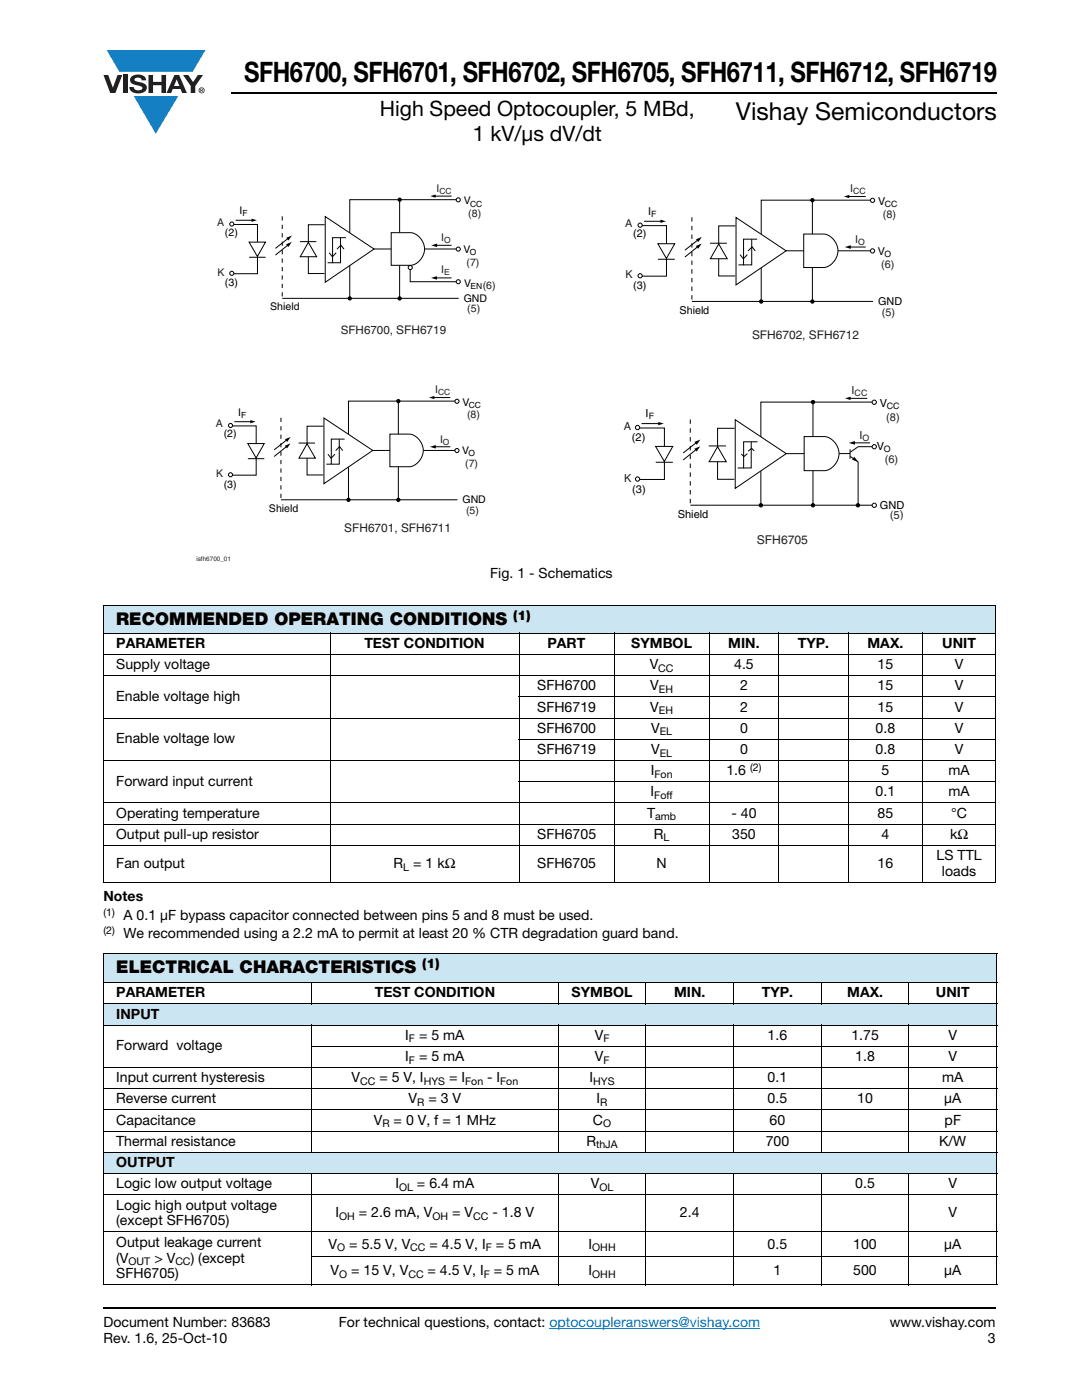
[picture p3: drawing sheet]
<svg xmlns="http://www.w3.org/2000/svg" width="216mm" height="279mm" viewBox="0 0 216 279" stroke-linecap="round" stroke-linejoin="round" font-family="sans-serif">
<g fill="#147fc3">
<path d="M21.3 10h19.7l-2.6 4.3h-1.1h-13.5z"/>
<path d="M26.7 19.2h8.9l-4.5 7.5z"/>
</g>
<g fill="#231f20">
<path d="M20.6 15h1l.9 2.5 1-2.5h.9l-1.4 3.6h-1z"/>
<path d="M24.6 15h.9v3.6h-.9z"/>
<path d="M26.3 15.3a2.1 2.1 0 0 1 2.8 .3l.1 .4h-.9a.79 .79 0 0 0-.7-.5 .79 .79 0 0 0-.8 .4l.3 .3 1 .2a1.08 1.08 0 0 1 1.2 1 1.08 1.08 0 0 1-1.1 1.2 1.73 1.73 0 0 1-2.4-1.2h.9a.96 .96 0 0 0 .8 .6 .96 .96 0 0 0 .9-.4 1.31 1.31 0 0 0-1.2-.6 1.03 1.03 0 0 1-1.1-.6 1.03 1.03 0 0 1 .2-1.1z"/>
<path d="M29.6 15h.9v1.3h1.7v-1.3h.9v3.6h-.9v-1.6h-1.7v1.6h-.9z"/>
<path d="M36.5 15h1.1l.9 1.4 1-1.4h1l-1.5 2.2v1.4h-.9v-1.4z"/>
<path d="M35.3 15.9l.5 1.3h-1.1zM34.8 15l-1.6 3.6h1l.3-.8h1.5l.3 .8h1l-1.6-3.6z"/>
<path d="M39.8 18a.46 .46 0 0 1 .9 0 .46 .46 0 0 1-.9 0zM39.6 18a.6 .6 0 0 0 1.2 0 .6 .6 0 0 0-1.2 0z"/>
<path d="M40.1 17.8h.2v.2h-.2zM40 17.7v.7h.1v-.3l.4 .3-.2-.3 .2-.2-.1-.2z"/>
</g>
<path d="M109.6 265.1h42.1" fill="none" stroke="#007ec4" stroke-width=".2"/>
<path d="M46.1 18.6h152.8M20.6 261h178" fill="none" stroke="#000" stroke-width=".36"/>
<path d="M20.6 120.9h178v5.5h-178z" fill="#cce5f3"/>
<g fill="#fff">
<path d="M20.6 126.4h45.3v4.2h-45.3z"/>
<path d="M65.9 126.4h37.7v4.2h-37.7z"/>
<path d="M103.6 126.4h19v4.2h-19z"/>
<path d="M122.6 126.4h18.9v4.2h-18.9z"/>
<path d="M141.5 126.4h13.9v4.2h-13.9z"/>
<path d="M155.4 126.4h13.8v4.2h-13.8z"/>
<path d="M169.2 126.4h14.9v4.2h-14.9z"/>
<path d="M184.1 126.4h14.5v4.2h-14.5z"/>
</g>
<g fill="none" stroke="#000" stroke-width=".2">
<path d="M20.6 120.9h178.1M20.6 126.4h178.1M20.6 130.6h178.1M20.6 134.8h178.1M20.6 120.9v55.1M65.9 126.3v49.9M103.5 139.1h95.2M103.6 126.3v49.9M122.6 126.3v49.9M141.5 126.3v49.9M155.4 126.3v49.9M169.2 126.3v49.9"/>
<path d="M184.1 126.3v49.9M198.6 120.9v55.1M20.6 143.3h178.1M20.6 151.8h178.1M103.5 147.5h95.2M103.5 156h95.2M20.6 160.2h178.1M20.6 164.5h178.1M20.6 168.7h178.1M20.6 176.1h178.1"/>
</g>
<path d="M39.2 36.4h141.3v75.8h-141.3z" fill="#fff"/>
<path d="M79.7 39.9v19.6M91.5 39.9h-21.7v19.6h21.7M64.8 44.9h-3.3v9.7h3.2M74.5 49.7h17" fill="none" stroke="#000" stroke-width=".2"/>
<path d="M64.9 43.2l9.7 6.5-9.7 6.6z" fill="#fff"/>
<path d="M64.9 43.2l9.7 6.5-9.7 6.6z" fill="none" stroke="#000" stroke-width=".2"/>
<path d="M61.5 48.4l1.7 2.8h-3.3z" fill="#fff"/>
<path d="M61.5 48.4l1.7 2.8h-3.3z" fill="none" stroke="#000" stroke-width=".2"/>
<path d="M78.1 46.4h2.4a3.7 3.7 0 0 1 3.1 .8 3.4 3.4 0 0 1 .7 4.1 3.4 3.4 0 0 1-3.8 1.6h-2.4z" fill="#fff"/>
<g fill="none" stroke="#000" stroke-width=".2">
<path d="M86.7 39.1h3.4M46.4 44.8h5v9.8h-5M47 44h3.4M49.7 51.3h3.3M57.7 47.4l-2.7 2.2M57.7 48.7l-2.7 2.2M59.8 48.2h3.3M67.9 47.4v5h-1.5M69 47.4h-2.6v5h-1M78.1 46.4h2.4a3.7 3.7 0 0 1 3.1 .8 3.4 3.4 0 0 1 .7 4.1 3.4 3.4 0 0 1-3.8 1.6h-2.4zM81.8 53.3v2.9h9.6M86.7 55.5h3.4"/>
<path d="M86.7 49h3.4"/>
</g>
<path d="M85.9 39.1l1-.3v.7zM50.2 43.6l1.1 .4-1.1 .3zM57.1 48.8l1.1-.5-.7 1zM57.1 47.5l1.2-.5-.8 1zM86 55.5l1.2-.4v.7zM86 49l1.2-.4v.7z" fill="#000"/>
<path d="M56.3 43.2v16.3" fill="none" stroke="#000" stroke-width=".2" stroke-dasharray=".8 .8" stroke-linecap="butt"/>
<circle cx="81.9" cy="53.4" r=".41" fill="#fff"/>
<circle cx="81.9" cy="53.4" r=".41" fill="none" stroke="#000" stroke-width=".2"/>
<circle cx="91.4" cy="56.2" r=".41" fill="#fff"/>
<circle cx="91.4" cy="56.2" r=".41" fill="none" stroke="#000" stroke-width=".2"/>
<circle cx="91.4" cy="49.7" r=".41" fill="#fff"/>
<circle cx="91.4" cy="49.7" r=".41" fill="none" stroke="#000" stroke-width=".2"/>
<circle cx="91.4" cy="39.9" r=".41" fill="#fff"/>
<g fill="none" stroke="#000" stroke-width=".2">
<path d="M56.3 59.5h13.5"/>
<circle cx="79.7" cy="39.9" r=".32"/>
<circle cx="91.4" cy="39.9" r=".41"/>
<circle cx="69.8" cy="59.6" r=".32"/>
</g>
<g fill="#000">
<circle cx="79.7" cy="39.9" r=".32"/>
<circle cx="69.8" cy="59.6" r=".32"/>
<circle cx="79.7" cy="59.6" r=".32"/>
</g>
<circle cx="79.7" cy="59.6" r=".32" fill="none" stroke="#000" stroke-width=".21"/>
<circle cx="46.3" cy="44.7" r=".41" fill="#fff"/>
<circle cx="46.3" cy="44.7" r=".41" fill="none" stroke="#000" stroke-width=".2"/>
<circle cx="46.3" cy="54.5" r=".41" fill="#fff"/>
<circle cx="46.3" cy="54.5" r=".41" fill="none" stroke="#000" stroke-width=".2"/>
<path d="M49.7 48.3h3.3l-1.6 2.9z" fill="#fff"/>
<path d="M162.1 39.9v20.3M174.2 39.9h-22.3v20.3h22.3M49.7 48.3h3.3l-1.6 2.9zM65.7 50.4l.6 .9 .8-.9M67.2 49.7l.8-.8 .6 .8M146.8 45.1h-3.4v10h3.3M156.7 50.1h17.5" fill="none" stroke="#000" stroke-width=".2"/>
<path d="M146.9 43.4l10 6.7-10 6.8z" fill="#fff"/>
<path d="M146.9 43.4l10 6.7-10 6.8z" fill="none" stroke="#000" stroke-width=".2"/>
<path d="M143.4 48.7l1.7 2.9h-3.4z" fill="#fff"/>
<path d="M143.4 48.7l1.7 2.9h-3.4z" fill="none" stroke="#000" stroke-width=".2"/>
<path d="M160.4 46.7h2.5a3.8 3.8 0 0 1 3.1 .8 3.4 3.4 0 0 1 .9 3.8 3.4 3.4 0 0 1-3.3 2.1h-3.2z" fill="#fff"/>
<path d="M169.3 39.2h3.4M127.9 45h5.1v10.1h-5.1M128.5 44.2h3.5M131.3 51.7h3.3M139.4 47.7l-2.7 2.2M139.5 49l-2.8 2.3M141.7 48.5h3.3M150 47.7v5.2h-1.6M151.1 47.7h-2.7v5.2h-1.1M160.4 46.7h2.5a3.8 3.8 0 0 1 3.1 .8 3.4 3.4 0 0 1 .9 3.8 3.4 3.4 0 0 1-3.3 2.1h-3.2zM169.3 49.3h3.4" fill="none" stroke="#000" stroke-width=".2"/>
<path d="M168.4 39.2l1.1-.3v.6zM131.8 43.8l1.1 .4-1.1 .3zM138.8 49.1l1.2-.5-.7 1zM138.9 47.8l1.2-.5-.8 1zM168.6 49.3l1.2-.4v.8z" fill="#000"/>
<path d="M138.1 43.4v16.8" fill="none" stroke="#000" stroke-width=".2" stroke-dasharray=".9 .9" stroke-linecap="butt"/>
<circle cx="174.1" cy="50.1" r=".42" fill="#fff"/>
<circle cx="174.1" cy="50.1" r=".42" fill="none" stroke="#000" stroke-width=".2"/>
<circle cx="174.1" cy="40" r=".42" fill="#fff"/>
<g fill="none" stroke="#000" stroke-width=".2">
<path d="M138.1 60.2h13.8"/>
<circle cx="162.1" cy="40" r=".33"/>
<circle cx="174.1" cy="40" r=".42"/>
<circle cx="151.9" cy="60.2" r=".33"/>
<circle cx="162.1" cy="60.2" r=".33"/>
</g>
<g fill="#000">
<circle cx="162.1" cy="40" r=".33"/>
<circle cx="151.9" cy="60.2" r=".33"/>
<circle cx="162.1" cy="60.2" r=".33"/>
</g>
<circle cx="127.7" cy="44.9" r=".42" fill="#fff"/>
<circle cx="127.7" cy="44.9" r=".42" fill="none" stroke="#000" stroke-width=".2"/>
<circle cx="127.7" cy="55" r=".42" fill="#fff"/>
<circle cx="127.7" cy="55" r=".42" fill="none" stroke="#000" stroke-width=".2"/>
<path d="M131.3 48.6h3.3l-1.6 3z" fill="#fff"/>
<path d="M131.3 48.6h3.3l-1.6 3zM147.7 50.8l.6 .8 .8-.8M149.3 50.1l.8-.8 .6 .8M146.6 85.5h-3.4v10.2h3.3M162.2 80.2v20.6M169.6 90.5h-12.9M174.5 80.2h-22.7v20.6h22.7" fill="none" stroke="#000" stroke-width=".2"/>
<path d="M146.7 83.8l10.2 6.7-10.2 7z" fill="#fff"/>
<path d="M146.7 83.8l10.2 6.7-10.2 7z" fill="none" stroke="#000" stroke-width=".2"/>
<path d="M143.2 89.1l1.7 3h-3.4z" fill="#fff"/>
<path d="M143.2 89.1l1.7 3h-3.4z" fill="none" stroke="#000" stroke-width=".2"/>
<path d="M160.5 87.1h2.7a3.5 3.5 0 0 1 4.2 3.4 3.5 3.5 0 0 1-4.2 3.4h-2.7z" fill="#fff"/>
<path d="M169.5 79.5h3.6M127.4 85.4h5.2v10.3h-5.2M128 84.5h3.5M130.8 92.3h3.5M139.2 88.2l-2.9 2.2M139.2 89.5l-2.9 2.3M141.4 89h3.4M149.9 88.2v5.2h-1.5M151.2 88.2h-2.8v5.2h-1.2M160.5 87.1h2.7a3.5 3.5 0 0 1 4.2 3.4 3.5 3.5 0 0 1-4.2 3.4h-2.7zM170.1 88.4h3.5" fill="none" stroke="#000" stroke-width=".2"/>
<path d="M168.6 79.5l1.1-.3v.6zM131.3 84.2l1.2 .3-1.2 .4zM138.5 89.6l1.2-.5-.7 1zM138.6 88.2l1.2-.5-.8 1.1zM170.5 91.1l.7 1.1-1.2-.5zM169.4 88.4l1.2-.4v.8z" fill="#000"/>
<path d="M137.7 83.7v17.1" fill="none" stroke="#000" stroke-width=".2" stroke-dasharray=".9 .9" stroke-linecap="butt"/>
<circle cx="174.4" cy="80.3" r=".43" fill="#fff"/>
<circle cx="174.4" cy="80.3" r=".43" fill="none" stroke="#000" stroke-width=".2"/>
<circle cx="174.4" cy="100.8" r=".43" fill="#fff"/>
<g fill="none" stroke="#000" stroke-width=".2">
<path d="M137.7 100.8h14.1"/>
<circle cx="162.2" cy="80.2" r=".34"/>
<circle cx="151.8" cy="100.8" r=".34"/>
<circle cx="162.2" cy="100.8" r=".34"/>
<circle cx="171.2" cy="100.8" r=".34"/>
<circle cx="174.4" cy="100.8" r=".43"/>
</g>
<g fill="#000">
<circle cx="162.2" cy="80.2" r=".34"/>
<circle cx="151.8" cy="100.8" r=".34"/>
<circle cx="162.2" cy="100.8" r=".34"/>
<circle cx="171.2" cy="100.8" r=".34"/>
</g>
<circle cx="127.2" cy="85.3" r=".43" fill="#fff"/>
<circle cx="127.2" cy="85.3" r=".43" fill="none" stroke="#000" stroke-width=".2"/>
<circle cx="127.2" cy="95.6" r=".43" fill="#fff"/>
<g fill="none" stroke="#000" stroke-width=".2">
<path d="M169.6 89.7v1.9M169.7 91.1l1.5 1.1v8.6M174.1 89.1h-2.8l-1.6 1.1"/>
<circle cx="127.2" cy="95.6" r=".43"/>
</g>
<circle cx="174.4" cy="89.2" r=".43" fill="#fff"/>
<g fill="none" stroke="#000" stroke-width=".2">
<path d="M149.1 90.5l-.7 .6-.5-.5"/>
<circle cx="174.4" cy="89.2" r=".43"/>
</g>
<path d="M130.8 89.1h3.4l-1.6 3z" fill="#fff"/>
<path d="M64.5 85.1h-3.2v9.7h3.2M74.2 89.9h17.1M79.5 80.1v19.6M91.3 80.1h-21.8v19.6h21.8M130.8 89.1h3.4l-1.6 3zM150.5 90l-.5-.5-.7 .6" fill="none" stroke="#000" stroke-width=".2"/>
<path d="M64.6 83.4l9.8 6.5-9.8 6.6z" fill="#fff"/>
<path d="M64.6 83.4l9.8 6.5-9.8 6.6z" fill="none" stroke="#000" stroke-width=".2"/>
<path d="M61.3 88.6l1.6 2.8h-3.2z" fill="#fff"/>
<path d="M61.3 88.6l1.6 2.8h-3.2z" fill="none" stroke="#000" stroke-width=".2"/>
<path d="M77.8 86.6h2.4a3.7 3.7 0 0 1 3.1 .8 3.4 3.4 0 0 1 .7 4.1 3.4 3.4 0 0 1-3.8 1.6h-2.4z" fill="#fff"/>
<path d="M86.5 79.3h3.4M46.2 85h4.9v9.8h-4.9M46.8 84.2h3.3M49.5 91.5h3.2M57.4 87.6l-2.7 2.2M57.5 88.9l-2.8 2.2M59.6 88.4h3.3M67.7 87.6v5h-1.6M68.8 87.6h-2.7v5h-1M77.8 86.6h2.4a3.7 3.7 0 0 1 3.1 .8 3.4 3.4 0 0 1 .7 4.1 3.4 3.4 0 0 1-3.8 1.6h-2.4zM86.5 89.2h3.4" fill="none" stroke="#000" stroke-width=".2"/>
<path d="M85.6 79.3l1.1-.3v.7zM49.9 83.8l1.1 .4-1.1 .3zM56.8 89l1.2-.5-.7 1zM56.9 87.7l1.1-.5-.7 1zM85.8 89.2l1.2-.4v.7z" fill="#000"/>
<path d="M56.1 83.4v16.3" fill="none" stroke="#000" stroke-width=".2" stroke-dasharray=".8 .8" stroke-linecap="butt"/>
<circle cx="91.2" cy="89.9" r=".41" fill="#fff"/>
<circle cx="91.2" cy="89.9" r=".41" fill="none" stroke="#000" stroke-width=".2"/>
<circle cx="91.2" cy="80.1" r=".41" fill="#fff"/>
<g fill="none" stroke="#000" stroke-width=".2">
<path d="M56.1 99.7h13.4"/>
<circle cx="69.5" cy="99.8" r=".32"/>
<circle cx="79.5" cy="99.8" r=".32"/>
<circle cx="79.5" cy="80.1" r=".32"/>
<circle cx="91.2" cy="80.1" r=".41"/>
</g>
<g fill="#000">
<circle cx="69.5" cy="99.8" r=".32"/>
<circle cx="79.5" cy="99.8" r=".32"/>
<circle cx="79.5" cy="80.1" r=".32"/>
</g>
<circle cx="46" cy="84.9" r=".41" fill="#fff"/>
<circle cx="46" cy="84.9" r=".41" fill="none" stroke="#000" stroke-width=".2"/>
<circle cx="46" cy="94.7" r=".41" fill="#fff"/>
<circle cx="46" cy="94.7" r=".41" fill="none" stroke="#000" stroke-width=".2"/>
<path d="M49.4 88.5h3.3l-1.6 2.9z" fill="#fff"/>
<path d="M49.4 88.5h3.3l-1.6 2.9zM65.4 90.6l.7 .9 .7-.9M67 89.9l.8-.8 .6 .8" fill="none" stroke="#000" stroke-width=".2"/>
<path d="M20.6 190.2h178.3v5.9h-178.3z" fill="#cce5f3"/>
<g fill="#fff">
<path d="M20.6 196.1h41.6v4.2h-41.6z"/>
<path d="M62.2 196.1h49.2v4.2h-49.2z"/>
<path d="M111.4 196.1h17.5v4.2h-17.5z"/>
<path d="M128.9 196.1h17.5v4.2h-17.5z"/>
<path d="M146.4 196.1h17.5v4.2h-17.5z"/>
<path d="M163.9 196.1h17.5v4.2h-17.5z"/>
<path d="M181.4 196.1h17.5v4.2h-17.5z"/>
</g>
<g fill="#cce5f3">
<path d="M20.6 200.3h178.3v4.3h-178.3z"/>
<path d="M20.6 230h178.3v4.2h-178.3z"/>
</g>
<g fill="none" stroke="#000" stroke-width=".2">
<path d="M20.6 190.2h178.4M20.6 196.1h178.4M20.6 190.3v66M62.2 196v4.4M111.4 196v4.4M128.9 196v4.4M146.4 196v4.4M163.9 196v4.4M181.4 196v4.4M198.9 190.3v66M20.6 200.3h178.4M20.6 204.6h178.4"/>
<path d="M20.6 213h178.4M20.6 217.3h178.4M62.1 208.8h136.9M62.2 204.5v25.6M111.4 204.5v25.6M128.9 204.5v25.6M146.4 204.5v25.6M163.9 204.5v25.6M181.4 204.5v25.6M20.6 221.5h178.4M20.6 225.7h178.4M20.6 230h178.4"/>
<path d="M20.6 234.2h178.4M20.6 238.4h178.4M62.2 234.1v22.4M111.4 234.1v22.4M128.9 234.1v22.4M146.4 234.1v22.4M163.9 234.1v22.4M181.4 234.1v22.4M20.6 245.9h178.4M20.6 256.4h178.4M62.1 250.8h136.9"/>
</g>
<text font-size="5.6" x="48.7" y="16.4">SFH6700, SFH6701, SFH6702, SFH6705, SFH6711, SFH6712, SFH6719</text>
<text font-size="4.9" x="146.9" y="24">Vishay Semiconductors</text>
<g font-size="4.2">
<text x="75.8" y="23.1">High Speed Optocoupler, 5 MBd,</text>
<text x="94.4" y="28.1">1 kV/μs dV/dt</text>
</g>
<g font-size="3.5">
<text x="23.2" y="124.8">RECOMMENDED OPERATING CONDITIONS</text>
<text x="23.2" y="194.2">ELECTRICAL CHARACTERISTICS</text>
</g>
<g font-size="2.8">
<text x="97.8" y="115.3">Fig. 1 - Schematics</text>
<text x="23.2" y="129.3">PARAMETER</text>
<text x="72.7" y="129.3">TEST CONDITION</text>
<text x="109.3" y="129.3">PART</text>
<text x="126" y="129.3">SYMBOL</text>
<text x="145.3" y="129.3">MIN.</text>
<text x="159.2" y="129.3">TYP.</text>
<text x="173.1" y="129.3">MAX.</text>
<text x="188" y="129.3">UNIT</text>
<text x="23.2" y="133.5">Supply voltage</text>
<text x="107.2" y="137.8">SFH6700</text>
<text x="129.7" y="133.5">V</text>
<text x="129.8" y="137.8">V</text>
<text x="146.5" y="133.5">4.5</text>
<text x="147.7" y="137.8">2</text>
<text x="175.1" y="133.5">15</text>
<text x="175.1" y="137.8">15</text>
<text x="190.5" y="133.5">V</text>
<text x="190.5" y="137.8">V</text>
<text x="23.2" y="139.9">Enable voltage high</text>
<text x="107.2" y="142">SFH6719</text>
<text x="129.8" y="142">V</text>
<text x="147.7" y="142">2</text>
<text x="175.1" y="142">15</text>
<text x="190.5" y="142">V</text>
<text x="23.2" y="148.4">Enable voltage low</text>
<text x="107.2" y="146.2">SFH6700</text>
<text x="129.9" y="146.2">V</text>
<text x="147.7" y="146.2">0</text>
<text x="174.7" y="146.2">0.8</text>
<text x="190.5" y="146.2">V</text>
<text x="107.2" y="150.5">SFH6719</text>
<text x="129.9" y="154.7">I</text>
<text x="129.9" y="150.5">V</text>
<text x="144.9" y="154.7">1.6</text>
<text x="147.7" y="150.5">0</text>
<text x="174.7" y="150.5">0.8</text>
<text x="175.9" y="154.7">5</text>
<text x="189.3" y="154.7">mA</text>
<text x="190.5" y="150.5">V</text>
<text x="23.2" y="156.8">Forward input current</text>
<text x="129.8" y="158.9">I</text>
<text x="174.7" y="158.9">0.1</text>
<text x="189.3" y="158.9">mA</text>
<text x="23.2" y="167.4">Output pull-up resistor</text>
<text x="23.2" y="163.2">Operating temperature</text>
<text x="107.2" y="167.4">SFH6705</text>
<text x="129.1" y="163.2">T</text>
<text x="130.5" y="167.4">R</text>
<text x="145.9" y="163.2">- 40</text>
<text x="146.1" y="167.4">350</text>
<text x="175.1" y="163.2">85</text>
<text x="175.9" y="167.4">4</text>
<text x="189.6" y="167.4">kΩ</text>
<text x="189.8" y="163.2">°C</text>
<text x="23.2" y="173.2">Fan output</text>
<text x="78.5" y="173.2">R = 1 kΩ</text>
<text x="107.2" y="173.2">SFH6705</text>
<text x="131" y="173.2">N</text>
<text x="175.1" y="173.2">16</text>
<text x="186.9" y="171.6">LS TTL</text>
<text x="20.6" y="179.7">Notes</text>
<text x="188" y="174.8">loads</text>
<text x="24.6" y="183.6">A 0.1 μF bypass capacitor connected between pins 5 and 8 must be used.</text>
<text x="24.6" y="187.2">We recommended using a 2.2 mA to permit at least 20 % CTR degradation guard band.</text>
<text x="23.2" y="199.1">PARAMETER</text>
<text x="23.2" y="203.3">INPUT</text>
<text x="74.8" y="199.1">TEST CONDITION</text>
<text x="114.1" y="199.1">SYMBOL</text>
<text x="134.5" y="199.1">MIN.</text>
<text x="152" y="199.1">TYP.</text>
<text x="169.1" y="199.1">MAX.</text>
<text x="186.8" y="199.1">UNIT</text>
<text x="23.2" y="209.6">Forward voltage</text>
<text x="80.9" y="207.5">I</text>
<text x="83.6" y="207.5">= 5 mA</text>
<text x="118.7" y="207.5">V</text>
<text x="153.2" y="207.5">1.6</text>
<text x="169.9" y="207.5">1.75</text>
<text x="189.3" y="207.5">V</text>
<text x="23.2" y="216">Input current hysteresis</text>
<text x="70.1" y="216">V</text>
<text x="75.7" y="216">= 5 V, I</text>
<text x="80.9" y="211.8">I</text>
<text x="83.6" y="211.8">= 5 mA</text>
<text x="89.6" y="216">= I</text>
<text x="97.2" y="216">- I</text>
<text x="117.6" y="216">I</text>
<text x="118.7" y="211.8">V</text>
<text x="153.2" y="216">0.1</text>
<text x="170.7" y="211.8">1.8</text>
<text x="188" y="216">mA</text>
<text x="189.3" y="211.8">V</text>
<text x="23.2" y="220.2">Reverse current</text>
<text x="81.5" y="220.2">V</text>
<text x="85.5" y="220.2">= 3 V</text>
<text x="119" y="220.2">I</text>
<text x="153.2" y="220.2">0.5</text>
<text x="171.1" y="220.2">10</text>
<text x="188.4" y="220.2">μA</text>
<text x="23.2" y="224.5">Capacitance</text>
<text x="74.6" y="224.5">V</text>
<text x="78.5" y="224.5">= 0 V, f = 1 MHz</text>
<text x="118.3" y="224.5">C</text>
<text x="153.6" y="224.5">60</text>
<text x="188.5" y="224.5">pF</text>
<text x="23.2" y="232.9">OUTPUT</text>
<text x="23.2" y="228.7">Thermal resistance</text>
<text x="117" y="228.7">R</text>
<text x="152.8" y="228.7">700</text>
<text x="187.4" y="228.7">K/W</text>
<text x="23.2" y="237.2">Logic low output voltage</text>
<text x="78.9" y="237.2">I</text>
<text x="83.2" y="237.2">= 6.4 mA</text>
<text x="117.9" y="237.2">V</text>
<text x="170.7" y="237.2">0.5</text>
<text x="189.3" y="237.2">V</text>
<text x="23.2" y="241.4">Logic high output voltage</text>
<text x="23.2" y="244.6">(except SFH6705)</text>
<text x="67" y="243">I</text>
<text x="71.6" y="243">= 2.6 mA, V</text>
<text x="90.2" y="243">= V</text>
<text x="98.3" y="243">- 1.8 V</text>
<text x="135.7" y="243">2.4</text>
<text x="189.3" y="243">V</text>
<text x="23.2" y="248.8">Output leakage current</text>
<text x="23.2" y="252">(V</text>
<text x="30.8" y="252">&gt; V</text>
<text x="38.1" y="252">) (except</text>
<text x="65.6" y="249.2">V</text>
<text x="69.7" y="249.2">= 5.5 V, V</text>
<text x="85.7" y="249.2">= 4.5 V, I</text>
<text x="98.9" y="249.2">= 5 mA</text>
<text x="117.4" y="249.2">I</text>
<text x="153.2" y="249.2">0.5</text>
<text x="170.3" y="249.2">100</text>
<text x="188.4" y="249.2">μA</text>
<text x="23.2" y="255.1">SFH6705)</text>
<text x="66" y="254.5">V</text>
<text x="70.1" y="254.5">= 15 V, V</text>
<text x="85.3" y="254.5">= 4.5 V, I</text>
<text x="98.5" y="254.5">= 5 mA</text>
<text x="117.4" y="254.5">I</text>
<text x="154.3" y="254.5">1</text>
<text x="170.3" y="254.5">500</text>
<text x="188.4" y="254.5">μA</text>
<text x="20.6" y="268.1">Rev. 1.6, 25-Oct-10</text>
<text x="20.6" y="264.9">Document Number: 83683</text>
<text x="67.6" y="264.9">For technical questions, contact: optocoupleranswers@vishay.com</text>
<text x="177.5" y="264.9">www.vishay.com</text>
<text x="197.1" y="268.1">3</text>
</g>
<g font-size="2.6">
<text x="102.4" y="123.7">(1)</text>
<text x="84.3" y="193.1">(1)</text>
</g>
<g font-size="2.4" fill="#231f20">
<text x="150.1" y="67.6">SFH6702, SFH6712</text>
<text x="68.7" y="106.2">SFH6701, SFH6711</text>
<text x="151" y="108.5">SFH6705</text>
</g>
<text font-size="2.3" fill="#231f20" x="68" y="66.8">SFH6700, SFH6719</text>
<g font-size="2.2" fill="#231f20">
<text x="169.7" y="38.3">I</text>
<text x="124.7" y="45.3">A</text>
<text x="176.2" y="43.4">(8)</text>
<text x="170.6" y="48.5">I</text>
<text x="175.8" y="53.5">(6)</text>
<text x="124.8" y="55.5">K</text>
<text x="176" y="63">(5)</text>
<text x="169.9" y="78.5">I</text>
<text x="124.5" y="85.9">A</text>
<text x="171.5" y="87.5">I</text>
<text x="176.8" y="84">(8)</text>
<text x="176.5" y="92.4">(6)</text>
<text x="124.5" y="96.1">K</text>
<text x="177.6" y="103.6" transform="rotate(-3 177.6 103.6)">(5)</text>
</g>
<g font-size="2.2">
<text x="175.2" y="40.9">V</text>
<text x="126.3" y="47.4">(2)</text>
<text x="129.3" y="42.9">I</text>
<text x="175.2" y="50.8">V</text>
<text x="126.3" y="57.7">(3)</text>
<text x="135.6" y="62.6">Shield</text>
<text x="175.2" y="60.8">GND</text>
<text x="128.8" y="83.3">I</text>
<text x="175.6" y="81.2">V</text>
<text x="126.1" y="88">(2)</text>
<text x="175" y="89.8">V</text>
<text x="126.2" y="98.3">(3)</text>
<text x="175.6" y="101.5">GND</text>
<text x="135.2" y="103.3">Shield</text>
</g>
<g font-size="2.1" fill="#231f20">
<text x="87.1" y="38.2">I</text>
<text x="43.3" y="45">A</text>
<text x="93.4" y="43.2">(8)</text>
<text x="88.1" y="48.2">I</text>
<text x="93.1" y="53">(7)</text>
<text x="43.4" y="55">K</text>
<text x="88.1" y="54.6">I</text>
<text x="96.3" y="57.6">(6)</text>
<text x="93.3" y="62.3">(5)</text>
<text x="86.9" y="78.4">I</text>
<text x="93.2" y="83.4">(8)</text>
<text x="43.1" y="85.2">A</text>
<text x="87.8" y="88.4">I</text>
<text x="43.1" y="95.2">K</text>
<text x="92.8" y="93.2">(7)</text>
<text x="93" y="102.5">(5)</text>
</g>
<g font-size="2.1">
<text x="92.5" y="40.8">V</text>
<text x="44.9" y="47.1">(2)</text>
<text x="47.8" y="42.7">I</text>
<text x="92.5" y="50.4">V</text>
<text x="44.9" y="57.2">(3)</text>
<text x="92.6" y="57.2">V</text>
<text x="53.9" y="61.9">Shield</text>
<text x="92.5" y="60.2">GND</text>
<text x="47.5" y="82.9">I</text>
<text x="92.3" y="81">V</text>
<text x="44.6" y="87.3">(2)</text>
<text x="92.2" y="90.6">V</text>
<text x="44.6" y="97.4">(3)</text>
<text x="92.3" y="100.4">GND</text>
<text x="53.7" y="102.1">Shield</text>
<text x="131.4" y="134">CC</text>
<text x="131.5" y="138.3">EH</text>
<text x="131.5" y="142.5">EH</text>
<text x="131.7" y="146.7">EL</text>
<text x="130.6" y="155.2">Fon</text>
<text x="131.7" y="151">EL</text>
<text x="149.7" y="153.9">(2)</text>
<text x="130.6" y="159.4">Foff</text>
<text x="130.7" y="163.7">amb</text>
<text x="132.4" y="167.9">L</text>
<text x="80.5" y="173.7">L</text>
<text x="20.6" y="182.8">(1)</text>
<text x="20.6" y="186.3">(2)</text>
<text x="81.6" y="208">F</text>
<text x="120.4" y="208">F</text>
<text x="81.6" y="212.3">F</text>
<text x="120.4" y="212.3">F</text>
<text x="71.9" y="216.5">CC</text>
<text x="83.2" y="220.7">R</text>
<text x="84.5" y="216.5">HYS</text>
<text x="92.8" y="216.5">Fon</text>
<text x="99.8" y="216.5">Fon</text>
<text x="118.4" y="216.5">HYS</text>
<text x="119.8" y="220.7">R</text>
<text x="76.3" y="225">R</text>
<text x="120.4" y="225">O</text>
<text x="118.9" y="229.2">thJA</text>
<text x="79.7" y="237.7">OL</text>
<text x="119.6" y="237.7">OL</text>
<text x="67.7" y="243.5">OH</text>
<text x="86.3" y="243.5">OH</text>
<text x="94.4" y="243.5">CC</text>
<text x="67.3" y="249.7">O</text>
<text x="81.9" y="249.7">CC</text>
<text x="96.9" y="249.7">F</text>
<text x="118.2" y="249.7">OHH</text>
<text x="25.7" y="252.5">OUT</text>
<text x="35" y="252.5">CC</text>
<text x="67.7" y="255">O</text>
<text x="81.5" y="255">CC</text>
<text x="96.5" y="255">F</text>
<text x="118.2" y="255">OHH</text>
</g>
<g font-size="1.8">
<text x="129.4" y="83.7">F</text>
<text x="176.9" y="81.7">CC</text>
<text x="176.3" y="90.3">O</text>
</g>
<g font-size="1.8" fill="#231f20">
<text x="170.5" y="79">CC</text>
<text x="172.1" y="88">O</text>
</g>
<g font-size="1.7" fill="#231f20">
<text x="87.7" y="38.6">CC</text>
<text x="170.3" y="38.7">CC</text>
<text x="88.6" y="48.6">O</text>
<text x="171.2" y="48.9">O</text>
<text x="88.6" y="55">E</text>
<text x="87.4" y="78.8">CC</text>
<text x="88.4" y="88.8">O</text>
</g>
<g font-size="1.7">
<text x="93.8" y="41.2">CC</text>
<text x="176.6" y="41.4">CC</text>
<text x="48.4" y="43.2">F</text>
<text x="129.9" y="43.4">F</text>
<text x="93.8" y="50.9">O</text>
<text x="176.5" y="51.2">O</text>
<text x="93.9" y="57.6">EN</text>
<text x="48.1" y="83.4">F</text>
<text x="93.6" y="81.4">CC</text>
<text x="93.5" y="91.1">O</text>
</g>
<text font-size="1.3" fill="#231f20" x="39.2" y="112">isfh6700_01</text>
</svg>
